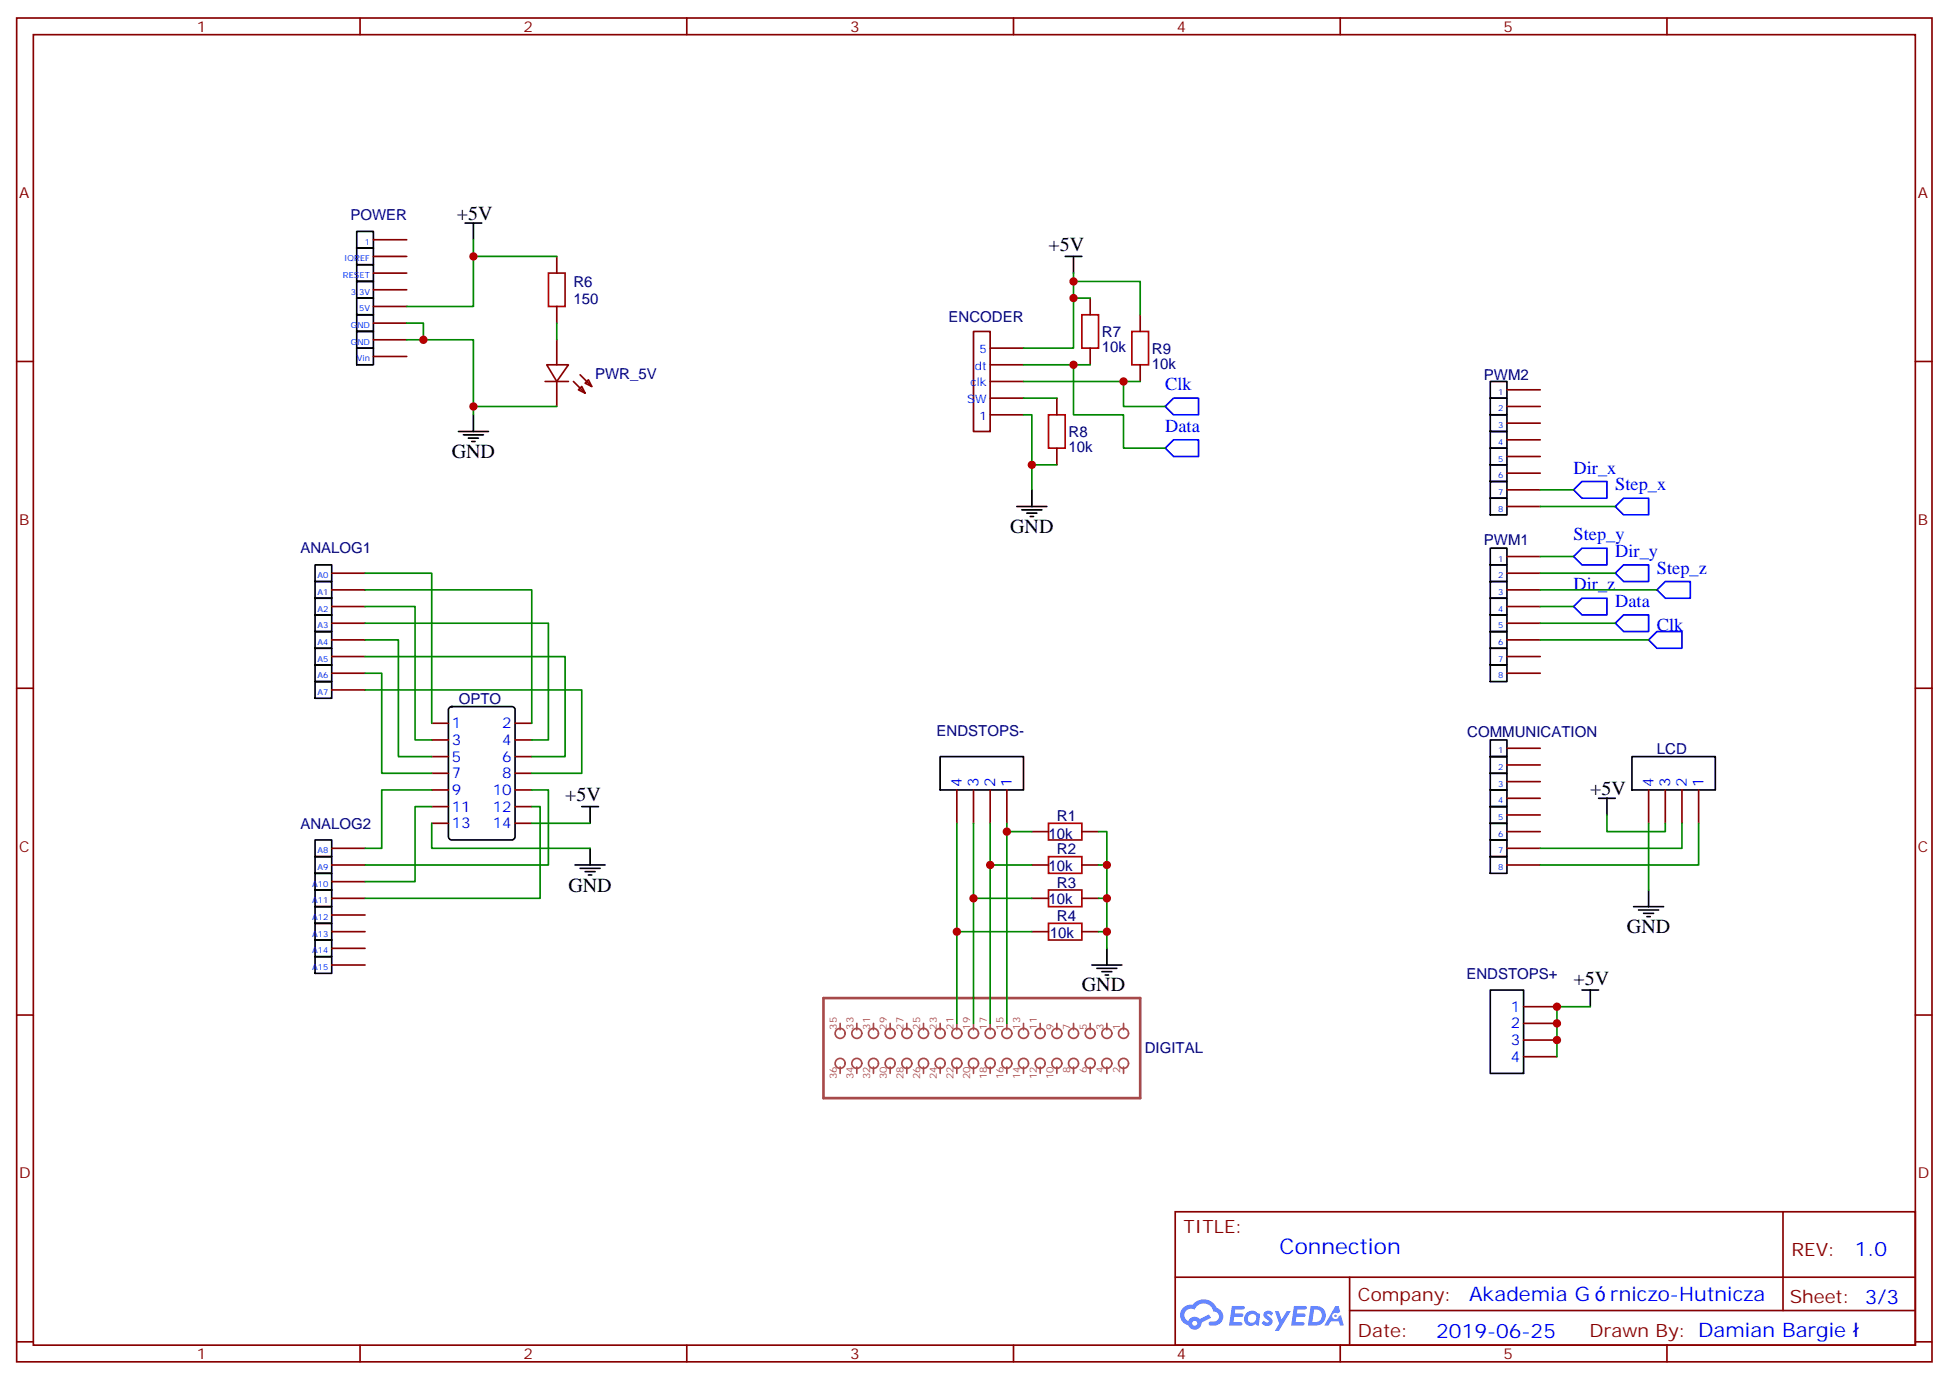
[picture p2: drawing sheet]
<svg xmlns="http://www.w3.org/2000/svg" width="413mm" height="292mm" viewBox="0 0 413 292" stroke-linecap="round" stroke-linejoin="round" font-family="sans-serif">
<g fill="none" stroke="#870000" stroke-width=".35">
<path d="M3.5 3.8h405.4v284.3h-405.4zM7.1 7.3h398.2v277.3h-398.2zM76.2 3.8v3.5M145.3 3.8v3.5M214.5 3.8v3.5M283.6 3.8v3.5M352.8 3.8v3.5M3.5 76.5h3.6M405.3 76.5h3.6M3.5 145.6h3.6M405.3 145.6h3.6M3.5 214.8h3.6"/>
<path d="M405.3 214.8h3.6M248.7 256.4h156.6v28.2h-156.6zM377.3 256.4v20.9M248.7 270.2h156.5M285.6 277.3h119.6M285.6 270.2v14.2M3.5 283.9h3.6M76.2 284.6v3.5M145.3 284.6v3.5M214.5 284.6v3.5M283.6 284.6v3.5M352.8 284.6v3.5"/>
<path d="M405.3 283.9h3.6"/>
</g>
<g fill="#5487ff">
<path d="M267.7 277.6a1.22 1.22 0 0 1 1.7 .2l-.4 .6a.47 .47 0 0 0-.3-.4 .47 .47 0 0 0-.5 .2v.1a1.55 1.55 0 0 1 1.1 1.5 1.34 1.34 0 0 1-2.3 .2l.5-.6 .7 .5a.29 .29 0 0 0 .3-.3 .29 .29 0 0 0-.2-.3 1.04 1.04 0 0 1-.6-1.7z"/>
<path d="M260.7 276.3h2.1a.43 .43 0 0 1 .5 .1 .43 .43 0 0 1 .1 .5l-.3 .2h-1.7l-.1 .8h1.5a.37 .37 0 0 1 .3 .4 .37 .37 0 0 1-.3 .4h-1.6l-.2 1.1h1.3a.43 .43 0 0 1 .5 0 .43 .43 0 0 1 .1 .5l-.3 .2h-2.5z"/>
<path d="M273.8 276.3h2.2a.43 .43 0 0 1 .4 .1 .43 .43 0 0 1 .1 .5l-.3 .2h-1.6l-.2 .8h1.6a.37 .37 0 0 1 .3 .4 .37 .37 0 0 1-.4 .4h-1.6l-.1 1.1h1.3a.43 .43 0 0 1 .4 0 .43 .43 0 0 1 .1 .5l-.3 .2h-2.4z"/>
<path d="M282.6 276.3h.7l.3 1.3-.6 .3a.69 .69 0 0 0-1 .3 .69 .69 0 0 0 .4 .9 .69 .69 0 0 0 .9-.6l.5-.2 .6 2.2h-.8l-.2-.9h-1.8l-.5 .9h-.8z"/>
<path d="M269.8 277.4h.8l.6 1.8 1.1-1.8h.9l-2.6 4.2h-.8l.9-1.5z"/>
<path d="M277.4 276.3l-.6 4.2h1.3a2.11 2.11 0 0 0 2.5-2.1 2.11 2.11 0 0 0-2.5-2.1zM278.1 277.1a1.39 1.39 0 0 1 1.7 1.4 1.39 1.39 0 0 1-1.8 1.3h-.3z"/>
<path d="M263.7 277.9a1.47 1.47 0 0 0-.1 2.1 1.47 1.47 0 0 0 2.1 .2l.7 .3 .3-2.3-.2-.3h-.4a1.49 1.49 0 0 0-2.4 0zM264.4 278.3a.92 .92 0 0 1 1.5 .5 .92 .92 0 0 1-1.3 1.1 .9 .9 0 0 1-.2-1.6z"/>
<path d="M250.4 276.7a2.18 2.18 0 0 0 1.1 3.7 1.44 1.44 0 0 0 1.6 .9 1.44 1.44 0 0 0 1.2-1.4l2-1.1-.5-.7-1.9 1a1.47 1.47 0 0 0-2.4 .4 1.39 1.39 0 0 1-.7-1.9 1.39 1.39 0 0 1 2-.5 2.08 2.08 0 0 1 2.2-1.3 2.08 2.08 0 0 1 1.8 1.7 1.07 1.07 0 0 1 1.2 1 1.07 1.07 0 0 1-1 1.1h-.7a.43 .43 0 0 0-.5 .4 .43 .43 0 0 0 .4 .5 2 2 0 0 0 2.4-1 2 2 0 0 0-.7-2.6l-.4-.2a2.98 2.98 0 0 0-5.1-.6l-1.1 .1zM252.3 280a.55 .55 0 0 1 1.1 0 .55 .55 0 0 1-1.1 0z"/>
<circle cx="282.6" cy="278.4" r=".26"/>
</g>
<g fill="none" stroke="#000" stroke-width=".35">
<path d="M75.5 49h3.5v3.5h-3.5zM75.5 52.5h3.5v3.5h-3.5zM75.5 56h3.5v3.5h-3.5zM75.5 59.5h3.5v3.6h-3.5zM98.4 47.2h3.6M100.2 47.2v3.5M225.4 54.3h3.6M227.2 54.3v3.5M75.5 63.1h3.5v3.5h-3.5zM75.5 66.6h3.5v3.5h-3.5zM75.5 70.1h3.5v3.6h-3.5zM75.5 73.7h3.5v3.5h-3.5z"/>
<path d="M97 91.3h6.4M98.1 92h4.2M99.1 92.7h2.1M99.8 93.4h.7M100.2 87.8v3.5M315.4 80.7h3.5v3.5h-3.5zM315.4 84.2h3.5v3.6h-3.5zM315.4 87.8h3.5v3.5h-3.5zM315.4 91.3h3.5v3.5h-3.5zM315.4 94.8h3.5v3.6h-3.5zM315.4 98.4h3.5v3.5h-3.5zM66.7 119.5h3.5v3.5h-3.5z"/>
<path d="M215.2 107.2h6.3M216.3 107.9h4.2M217.3 108.6h2.1M218 109.3h.7M218.4 103.6v3.6M315.4 116h3.5v3.5h-3.5zM315.4 119.5h3.5v3.5h-3.5zM315.4 101.9h3.5v3.5h-3.5zM315.4 105.4h3.5v3.5h-3.5zM66.7 123h3.5v3.6h-3.5zM66.7 126.6h3.5v3.5h-3.5zM66.7 130.1h3.5v3.5h-3.5z"/>
<path d="M66.7 133.6h3.5v3.6h-3.5zM66.7 137.2h3.5v3.5h-3.5zM315.4 123h3.5v3.6h-3.5zM315.4 126.6h3.5v3.5h-3.5zM315.4 130.1h3.5v3.5h-3.5zM315.4 133.6h3.5v3.6h-3.5zM315.4 137.2h3.5v3.5h-3.5zM66.7 140.7h3.5v3.5h-3.5zM66.7 144.2h3.5v3.5h-3.5zM95.1 149.7l.5-.2h12.7a.71 .71 0 0 1 .7 .7v26.8a.76 .76 0 0 1-.7 .7h-12.7a.76 .76 0 0 1-.7-.7v-26.8zM315.4 156.6h3.5v3.5h-3.5zM315.4 140.7h3.5v3.5h-3.5z"/>
<path d="M66.7 177.7h3.5v3.6h-3.5zM123.1 170.7h3.5M124.9 170.7v3.5M124.9 179.5v3.5M199 160.1h17.6v7h-17.6zM315.4 160.1h3.5v3.5h-3.5zM315.4 163.6h3.5v3.5h-3.5zM315.4 167.1h3.5v3.6h-3.5zM315.4 170.7h3.5v3.5h-3.5zM315.4 174.2h3.5v3.5h-3.5zM315.4 177.7h3.5v3.6h-3.5zM338.3 168.9h3.5"/>
<path d="M340.1 168.9v3.5M345.4 160.1h17.6v7h-17.6zM66.7 181.3h3.5v3.5h-3.5zM66.7 184.8h3.5v3.5h-3.5zM66.7 188.3h3.5v3.5h-3.5zM66.7 191.8h3.5v3.6h-3.5zM66.7 195.4h3.5v3.5h-3.5zM66.7 198.9h3.5v3.5h-3.5zM121.7 183h6.4M122.8 183.7h4.2M123.8 184.4h2.1M124.5 185.1h.7"/>
<path d="M315.4 181.3h3.5v3.5h-3.5zM345.7 191.8h6.4M346.8 192.5h4.2M347.8 193.3h2.2M348.5 194h.7M348.9 188.3v3.5M66.7 202.4h3.5v3.6h-3.5zM231.1 204.2h6.3M232.1 204.9h4.3M233.2 205.6h2.1M233.9 206.3h.7M234.2 200.7v3.5"/>
<path d="M315.4 209.5h7v17.6h-7zM334.8 209.5h3.5M336.5 209.5v3.5"/>
</g>
<g fill="none" stroke="#870000" stroke-width=".35">
<path d="M79 50.7h7.1M79 54.3h7.1M79 57.8h7.1M117.8 54.3v3.5M79 61.3h7.1M79 64.8h7.1M79 68.4h7.1M79 71.9h7.1M79 75.4h7.1M115.7 77.2h4.6l-2.5 3.5zM117.8 64.8v3.6M117.8 71.9v5.3"/>
<path d="M122.8 79.3l2.4 2.5M209.5 77.2h7.1M209.5 73.7h7.1M230.7 63.1v3.5M230.7 73.7v3.5M241.3 66.6v3.5M241.3 77.2v3.5M115.4 80.7h4.9M117.8 80.7v5.3M121.4 80.7l2.4 2.5M122.4 82.5l.7-.7 .7 1.4zM123.8 81.1l.7-.7 .7 1.4z"/>
<path d="M209.5 80.7h7.1M209.5 87.8h7.1M209.5 84.2h7.1M223.7 84.2v3.6M223.7 94.8v3.6M318.9 82.5h7.1M318.9 86h7.1M318.9 89.5h7.1M318.9 93.1h7.1M318.9 96.6h7.1M318.9 117.8h7.1M318.9 100.1h7.1"/>
<path d="M318.9 103.6h7.1M318.9 107.2h7.1M70.2 121.3h7.1M70.2 124.8h7.1M70.2 128.3h7.1M70.2 131.9h7.1M70.2 135.4h7.1M70.2 138.9h7.1M318.9 121.3h7.1M318.9 124.8h7.1M318.9 128.3h7.1M318.9 131.9h7.1"/>
<path d="M318.9 135.4h7.1M318.9 138.9h7.1M70.2 142.5h7.1M70.2 146h7.1M91.4 153h3.5M91.4 156.6h3.5M109 153h3.5M109 156.6h3.5M318.9 142.5h7.1M318.9 158.3h7.1M70.2 179.5h7.1M91.4 160.1h3.5"/>
<path d="M91.4 163.6h3.5M91.4 167.1h3.5M91.4 170.7h3.5M91.4 174.2h3.5M109 160.1h3.5M109 163.6h3.5M109 167.1h3.5M109 170.7h3.5M109 174.2h3.5M202.5 167.1v7.1M206 167.1v7.1M209.5 167.1v7.1"/>
<path d="M213.1 167.1v7.1M218.4 176h3.5M229 176h3.5M318.9 179.5h7.1M318.9 161.9h7.1M318.9 165.4h7.1M318.9 168.9h7.1M318.9 172.4h7.1M318.9 176h7.1M348.9 167.1v7.1M352.4 167.1v7.1M356 167.1v7.1"/>
<path d="M359.5 167.1v7.1M70.2 183h7.1M70.2 186.5h7.1M70.2 190.1h7.1M70.2 193.6h7.1M70.2 197.1h7.1M218.4 183h3.5M218.4 190.1h3.5M218.4 197.1h3.5M229 183h3.5M229 190.1h3.5M229 197.1h3.5"/>
<path d="M318.9 183h7.1M70.2 200.7h7.1M70.2 204.2h7.1M322.4 213h7.1M322.4 216.5h7.1M322.4 220.1h7.1M322.4 223.6h7.1"/>
</g>
<path d="M174.3 211.2h67v21.2h-67z" fill="none" stroke="#a64a4a" stroke-width=".56"/>
<g fill="none" stroke="#a64a4a" stroke-width=".35">
<path d="M177.8 216.5v1.4M181.3 216.5v1.4M184.9 216.5v1.4M188.4 216.5v1.4M191.9 216.5v1.4M195.4 216.5v1.4M199 216.5v1.4M202.5 216.5v1.4M206 216.5v1.4M209.5 216.5v1.4M213.1 216.5v1.4M216.6 216.5v1.4"/>
<path d="M220.1 216.5v1.4M223.7 216.5v1.4M227.2 216.5v1.4M230.7 216.5v1.4M234.2 216.5v1.4M237.8 216.5v1.4M177.8 225.8v1.3M181.3 225.8v1.3M184.9 225.8v1.3M188.4 225.8v1.3M191.9 225.8v1.3M195.4 225.8v1.3"/>
<path d="M199 225.8v1.3M202.5 225.8v1.3M206 225.8v1.3M209.5 225.8v1.3M213.1 225.8v1.3M216.6 225.8v1.3M220.1 225.8v1.3M223.7 225.8v1.3M227.2 225.8v1.3M230.7 225.8v1.3M234.2 225.8v1.3M237.8 225.8v1.3"/>
<circle cx="177.8" cy="218.7" r="1.06"/>
<circle cx="181.3" cy="218.7" r="1.06"/>
<circle cx="184.9" cy="218.7" r="1.06"/>
<circle cx="188.4" cy="218.7" r="1.06"/>
<circle cx="191.9" cy="218.7" r="1.06"/>
<circle cx="195.4" cy="218.7" r="1.06"/>
<circle cx="199" cy="218.7" r="1.06"/>
<circle cx="202.5" cy="218.7" r="1.06"/>
<circle cx="206" cy="218.7" r="1.06"/>
<circle cx="209.5" cy="218.7" r="1.06"/>
<circle cx="213.1" cy="218.7" r="1.06"/>
<circle cx="216.6" cy="218.7" r="1.06"/>
<circle cx="220.1" cy="218.7" r="1.06"/>
<circle cx="223.7" cy="218.7" r="1.06"/>
<circle cx="227.2" cy="218.7" r="1.06"/>
<circle cx="230.7" cy="218.7" r="1.06"/>
<circle cx="234.2" cy="218.7" r="1.06"/>
<circle cx="237.8" cy="218.7" r="1.06"/>
<circle cx="177.8" cy="225" r="1.06"/>
<circle cx="181.3" cy="225" r="1.06"/>
<circle cx="184.9" cy="225" r="1.06"/>
<circle cx="188.4" cy="225" r="1.06"/>
<circle cx="191.9" cy="225" r="1.06"/>
<circle cx="195.4" cy="225" r="1.06"/>
<circle cx="199" cy="225" r="1.06"/>
<circle cx="202.5" cy="225" r="1.06"/>
<circle cx="206" cy="225" r="1.06"/>
<circle cx="209.5" cy="225" r="1.06"/>
<circle cx="213.1" cy="225" r="1.06"/>
<circle cx="216.6" cy="225" r="1.06"/>
<circle cx="220.1" cy="225" r="1.06"/>
<circle cx="223.7" cy="225" r="1.06"/>
<circle cx="227.2" cy="225" r="1.06"/>
<circle cx="230.7" cy="225" r="1.06"/>
<circle cx="234.2" cy="225" r="1.06"/>
<circle cx="237.8" cy="225" r="1.06"/>
</g>
<path d="M116.1 57.8h3.5v7h-3.5zM229 66.6h3.5v7.1h-3.5zM239.5 70.1h3.6v7.1h-3.6zM221.9 87.8h3.5v7h-3.5zM221.9 174.2h7.1v3.5h-7.1zM221.9 181.3h7.1v3.5h-7.1zM221.9 188.3h7.1v3.5h-7.1zM221.9 195.4h7.1v3.5h-7.1z" fill="none" stroke="#a10000" stroke-width=".35"/>
<path d="M206 70.1h3.5v21.2h-3.5z" fill="none" stroke="#600" stroke-width=".35"/>
<path d="M246.6 94.8l1.8-1.7h5.2v3.5h-5.2zM246.6 86l1.8-1.8h5.2v3.6h-5.2zM333 117.8l1.8-1.8h5.3v3.5h-5.3zM333 103.6l1.8-1.7h5.3v3.5h-5.3zM343.6 105.4h5.3v3.5h-5.3l-1.8-1.7zM343.6 119.5h5.3v3.5h-5.3l-1.8-1.7zM333 128.3l1.8-1.7h5.3v3.5h-5.3zM341.8 131.9l1.8-1.8h5.3v3.5h-5.3zM348.9 135.4l1.8-1.8h5.3v3.6h-5.3zM350.7 124.8l1.7-1.8h5.3v3.6h-5.3z" fill="none" stroke="#00f" stroke-width=".35"/>
<g fill="none" stroke="#008700" stroke-width=".35">
<path d="M100.2 50.7v14.1h-14.1M100.2 54.3h17.6M227.2 57.8v15.9h-10.6M227.2 59.5h14.1v7.1M86.1 71.9h14.1v15.9M86.1 68.4h3.5v3.5M117.8 68.4v3.5M216.6 77.2h14.1M227.2 77.2v10.6h10.6v7h8.8M227.2 63.1h3.5M100.2 86h17.6M216.6 87.8h1.8v15.8"/>
<path d="M216.6 84.2h7.1M216.6 80.7h24.7M218.4 98.4h5.3M237.8 80.7v5.3h8.8M326 117.8h7M326 107.2h15.8M326 103.6h7M77.3 121.3h14.1v31.7M77.3 124.8h35.2v28.2M77.3 131.9h38.8v24.7h-3.6M77.3 128.3h10.5v28.3h3.6M77.3 135.4h7v24.7h7.1"/>
<path d="M77.3 138.9h42.3v21.2h-7.1M326 121.3h15.8M326 124.8h24.7M326 128.3h7M326 131.9h15.8M326 135.4h22.9M77.3 142.5h3.5v21.1h10.6M77.3 146h45.8v17.6h-10.6M91.4 167.1h-10.6v12.4h-3.5M91.4 174.2v5.3h33.5M91.4 170.7h-3.6v15.8h-10.5M112.5 167.1h3.6v15.9h-38.8"/>
<path d="M112.5 170.7h1.8v19.4h-37M112.5 174.2h12.4M202.5 174.2v42.3M206 174.2v42.3M209.5 174.2v42.3M213.1 176h5.3M213.1 174.2v42.3M232.5 176h1.7v7M340.1 172.4v3.6h12.3v-1.8M348.9 174.2v14.1M356 174.2v5.3h-30M359.5 174.2v8.8h-33.5"/>
<path d="M202.5 197.1h15.9M206 190.1h12.4M209.5 183h8.9M232.5 197.1h1.7v3.6M232.5 190.1h1.7v7M232.5 183h1.7v7.1M336.5 213h-7v10.6"/>
</g>
<g fill="#c00">
<circle cx="227.2" cy="77.2" r=".88"/>
<circle cx="234.2" cy="190.1" r=".88"/>
<circle cx="329.5" cy="220.1" r=".88"/>
<circle cx="329.5" cy="216.5" r=".88"/>
<circle cx="329.5" cy="213" r=".88"/>
<circle cx="234.2" cy="197.1" r=".88"/>
<circle cx="234.2" cy="183" r=".88"/>
<circle cx="89.6" cy="71.9" r=".88"/>
<circle cx="100.2" cy="54.3" r=".88"/>
<circle cx="100.2" cy="86" r=".88"/>
<circle cx="213.1" cy="176" r=".88"/>
<circle cx="209.6" cy="183" r=".88"/>
<circle cx="206" cy="190.1" r=".88"/>
<circle cx="202.5" cy="197.1" r=".88"/>
<circle cx="218.4" cy="98.4" r=".88"/>
<circle cx="227.2" cy="63.1" r=".88"/>
<circle cx="227.2" cy="59.5" r=".88"/>
<circle cx="237.8" cy="80.7" r=".88"/>
</g>
<text font-size="4.6" fill="#00f" x="270.8" y="265.4">Connection</text>
<g font-size="4.2">
<text x="96.7" y="46.5">+5V</text>
<text x="221.9" y="53.1">+5V</text>
<text x="95.6" y="96.9">GND</text>
<text x="213.8" y="112.8">GND</text>
<text x="119.6" y="169.5">+5V</text>
<text x="336.5" y="168.2">+5V</text>
<text x="120.3" y="188.7">GND</text>
<text x="344.3" y="197.5">GND</text>
<text x="229" y="209.7">GND</text>
<text x="333" y="208.3">+5V</text>
</g>
<g font-size="4.2" fill="#00f">
<text x="392.5" y="265.7">1.0</text>
<text x="310.9" y="275.2">Akademia G</text>
<text x="340.8" y="275.2">rniczo-Hutnicza</text>
<text x="304" y="283">2019-06-25</text>
</g>
<g font-size="3.9" fill="#00f">
<text x="246.6" y="82.6">Clk</text>
<text x="246.6" y="91.4">Data</text>
<text x="333" y="100.2">Dir_x</text>
<text x="341.8" y="103.7">Step_x</text>
<text x="333" y="114.3">Step_y</text>
<text x="341.8" y="117.9">Dir_y</text>
<text x="333" y="124.9">Dir_z</text>
<text x="350.7" y="121.4">Step_z</text>
<text x="341.8" y="128.4">Data</text>
<text x="350.7" y="133.5">Clk</text>
</g>
<g font-size="3.9" fill="#800">
<text x="250.5" y="261">TITLE:</text>
<text x="379.1" y="265.7">REV:</text>
<text x="287.4" y="275.2">Company:</text>
<text x="378.7" y="275.8">Sheet: 3/3</text>
<text x="287.4" y="282.9">Date:</text>
<text x="336.4" y="282.9">Drawn By: Damian Bargie</text>
</g>
<g font-size="3.2" fill="#800">
<text x="41.6" y="6.8">1</text>
<text x="110.8" y="6.8">2</text>
<text x="179.9" y="6.8">3</text>
<text x="249.1" y="6.8">4</text>
<text x="318.2" y="6.8">5</text>
<text x="4.1" y="41.9">A</text>
<text x="405.9" y="41.9">A</text>
<text x="4.1" y="111.1">B</text>
<text x="405.9" y="111.1">B</text>
<text x="4.1" y="180.2">C</text>
<text x="405.9" y="180.2">C</text>
<text x="4.1" y="249.3">D</text>
<text x="405.9" y="249.3">D</text>
<text x="41.6" y="287.6">1</text>
<text x="110.8" y="287.6">2</text>
<text x="179.9" y="287.6">3</text>
<text x="249.1" y="287.6">4</text>
<text x="318.2" y="287.6">5</text>
</g>
<g font-size="3.2" fill="#000080">
<text x="74.1" y="46.6">POWER</text>
<text x="121.4" y="64.3">150</text>
<text x="121.4" y="60.8">R6</text>
<text x="200.7" y="68.2">ENCODER</text>
<text x="233.2" y="71.3">R7</text>
<text x="233.2" y="74.5">10k</text>
<text x="243.8" y="78">10k</text>
<text x="243.8" y="74.8">R9</text>
<text x="125.9" y="80.1">PWR_5V</text>
<text x="314" y="80.4">PWM2</text>
<text x="226.1" y="95.6">10k</text>
<text x="226.1" y="92.4">R8</text>
<text x="63.6" y="117.1">ANALOG1</text>
<text x="314" y="115.3">PWM1</text>
<text x="97.1" y="148.9">OPTO</text>
<text x="198.2" y="155.8">ENDSTOPS-</text>
<text x="310.5" y="155.9">COMMUNICATION</text>
<text x="350.7" y="159.6">LCD</text>
<text x="223.7" y="173.7">R1</text>
<text x="63.6" y="175.3">ANALOG2</text>
<text x="221.9" y="177.6">10k</text>
<text x="221.9" y="184.3">10k</text>
<text x="223.7" y="180.7">R2</text>
<text x="221.9" y="191.3">10k</text>
<text x="223.7" y="187.8">R3</text>
<text x="223.7" y="194.8">R4</text>
<text x="222.1" y="198.4">10k</text>
<text x="310.3" y="207.2">ENDSTOPS+</text>
<text x="242.3" y="222.9">DIGITAL</text>
</g>
<g font-size="3.2" fill="#00f">
<text x="95.6" y="154.1">1</text>
<text x="106.3" y="154.1">2</text>
<text x="95.6" y="157.6">3</text>
<text x="95.6" y="161.1">5</text>
<text x="106.3" y="157.6">4</text>
<text x="106.3" y="161.1">6</text>
<text x="95.6" y="164.7">7</text>
<text x="106.3" y="164.7">8</text>
<text x="203.6" y="166.4" transform="rotate(-90 203.6 166.4)">4</text>
<text x="207.1" y="166.4" transform="rotate(-90 207.1 166.4)">3</text>
<text x="210.6" y="166.4" transform="rotate(-90 210.6 166.4)">2</text>
<text x="214.1" y="166.4" transform="rotate(-90 214.1 166.4)">1</text>
<text x="350" y="166.4" transform="rotate(-90 350 166.4)">4</text>
<text x="353.5" y="166.4" transform="rotate(-90 353.5 166.4)">3</text>
<text x="357" y="166.4" transform="rotate(-90 357 166.4)">2</text>
<text x="360.5" y="166.4" transform="rotate(-90 360.5 166.4)">1</text>
<text x="95.6" y="168.2">9</text>
<text x="95.6" y="171.7">11</text>
<text x="104.3" y="168.2">10</text>
<text x="104.3" y="171.7">12</text>
<text x="95.6" y="175.3">13</text>
<text x="104.3" y="175.3">14</text>
<text x="319.7" y="214.1">1</text>
<text x="319.7" y="217.6">2</text>
<text x="319.7" y="221.1">3</text>
<text x="319.7" y="224.6">4</text>
</g>
<g font-size="2.5" fill="#00f">
<text x="207.3" y="74.7">5</text>
<text x="205.4" y="81.8">clk</text>
<text x="206.3" y="78.2">dt</text>
<text x="204.7" y="85.3">SW</text>
<text x="207.3" y="88.8">1</text>
</g>
<g font-size="2.1" fill="#a54b4b">
<text x="177.1" y="217.9" transform="rotate(-90 177.1 217.9)">35</text>
<text x="180.6" y="217.9" transform="rotate(-90 180.6 217.9)">33</text>
<text x="184.2" y="217.9" transform="rotate(-90 184.2 217.9)">31</text>
<text x="187.7" y="217.9" transform="rotate(-90 187.7 217.9)">29</text>
<text x="191.2" y="217.9" transform="rotate(-90 191.2 217.9)">27</text>
<text x="194.7" y="217.9" transform="rotate(-90 194.7 217.9)">25</text>
<text x="198.3" y="217.9" transform="rotate(-90 198.3 217.9)">23</text>
<text x="201.8" y="217.9" transform="rotate(-90 201.8 217.9)">21</text>
<text x="205.3" y="217.9" transform="rotate(-90 205.3 217.9)">19</text>
<text x="208.9" y="217.9" transform="rotate(-90 208.9 217.9)">17</text>
<text x="212.4" y="217.9" transform="rotate(-90 212.4 217.9)">15</text>
<text x="215.9" y="217.9" transform="rotate(-90 215.9 217.9)">13</text>
<text x="219.4" y="217.9" transform="rotate(-90 219.4 217.9)">11</text>
<text x="223" y="217.9" transform="rotate(-90 223 217.9)">9</text>
<text x="226.5" y="217.9" transform="rotate(-90 226.5 217.9)">7</text>
<text x="230" y="217.9" transform="rotate(-90 230 217.9)">5</text>
<text x="233.5" y="217.9" transform="rotate(-90 233.5 217.9)">3</text>
<text x="237.1" y="217.9" transform="rotate(-90 237.1 217.9)">1</text>
<text x="226.5" y="227" transform="rotate(-90 226.5 227)">8</text>
<text x="230" y="227" transform="rotate(-90 230 227)">6</text>
<text x="233.5" y="227" transform="rotate(-90 233.5 227)">4</text>
<text x="237.1" y="227" transform="rotate(-90 237.1 227)">2</text>
<text x="177.1" y="228.4" transform="rotate(-90 177.1 228.4)">36</text>
<text x="180.6" y="228.4" transform="rotate(-90 180.6 228.4)">34</text>
<text x="184.2" y="228.4" transform="rotate(-90 184.2 228.4)">32</text>
<text x="187.7" y="228.4" transform="rotate(-90 187.7 228.4)">30</text>
<text x="191.2" y="228.4" transform="rotate(-90 191.2 228.4)">28</text>
<text x="194.7" y="228.4" transform="rotate(-90 194.7 228.4)">26</text>
<text x="198.3" y="228.4" transform="rotate(-90 198.3 228.4)">24</text>
<text x="201.8" y="228.4" transform="rotate(-90 201.8 228.4)">22</text>
<text x="205.3" y="228.4" transform="rotate(-90 205.3 228.4)">20</text>
<text x="208.9" y="228.4" transform="rotate(-90 208.9 228.4)">18</text>
<text x="212.4" y="228.4" transform="rotate(-90 212.4 228.4)">16</text>
<text x="215.9" y="228.4" transform="rotate(-90 215.9 228.4)">14</text>
<text x="219.4" y="228.4" transform="rotate(-90 219.4 228.4)">12</text>
<text x="223" y="228.4" transform="rotate(-90 223 228.4)">10</text>
</g>
<g font-size="1.8" fill="#00f">
<text x="77.2" y="51.8">1</text>
<text x="72.6" y="58.8">RESET</text>
<text x="72.8" y="55.3">IQREF</text>
<text x="74.2" y="62.4">3.3V</text>
<text x="76" y="65.9">5V</text>
<text x="74.3" y="69.4">GND</text>
<text x="74.3" y="73">GND</text>
<text x="75.5" y="76.5">Vin</text>
<text x="317.1" y="83.5">1</text>
<text x="317.1" y="87.1">2</text>
<text x="317.1" y="90.6">3</text>
<text x="317.1" y="94.1">4</text>
<text x="317.1" y="97.6">5</text>
<text x="317.1" y="101.2">6</text>
<text x="317.1" y="104.7">7</text>
<text x="317.1" y="108.2">8</text>
<text x="317.1" y="118.8">1</text>
<text x="67.2" y="122.3">A0</text>
<text x="67.2" y="125.9">A1</text>
<text x="317.1" y="122.3">2</text>
<text x="317.1" y="125.9">3</text>
<text x="67.2" y="129.4">A2</text>
<text x="317.1" y="129.4">4</text>
<text x="67.2" y="132.9">A3</text>
<text x="67.2" y="136.5">A4</text>
<text x="317.1" y="132.9">5</text>
<text x="317.1" y="136.5">6</text>
<text x="67.2" y="140">A5</text>
<text x="67.2" y="143.5">A6</text>
<text x="317.1" y="140">7</text>
<text x="317.1" y="143.5">8</text>
<text x="67.2" y="147">A7</text>
<text x="317.1" y="159.4">1</text>
<text x="317.1" y="162.9">2</text>
<text x="317.1" y="166.4">3</text>
<text x="317.1" y="170">4</text>
<text x="317.1" y="173.5">5</text>
<text x="317.1" y="177">6</text>
<text x="67.2" y="180.6">A8</text>
<text x="67.2" y="184.1">A9</text>
<text x="317.1" y="180.6">7</text>
<text x="317.1" y="184.1">8</text>
<text x="66.1" y="187.6">A10</text>
<text x="66.1" y="191.1">A11</text>
<text x="66.1" y="194.7">A12</text>
<text x="66.1" y="198.2">A13</text>
<text x="66.1" y="201.7">A14</text>
<text x="66.1" y="205.2">A15</text>
</g>
</svg>
